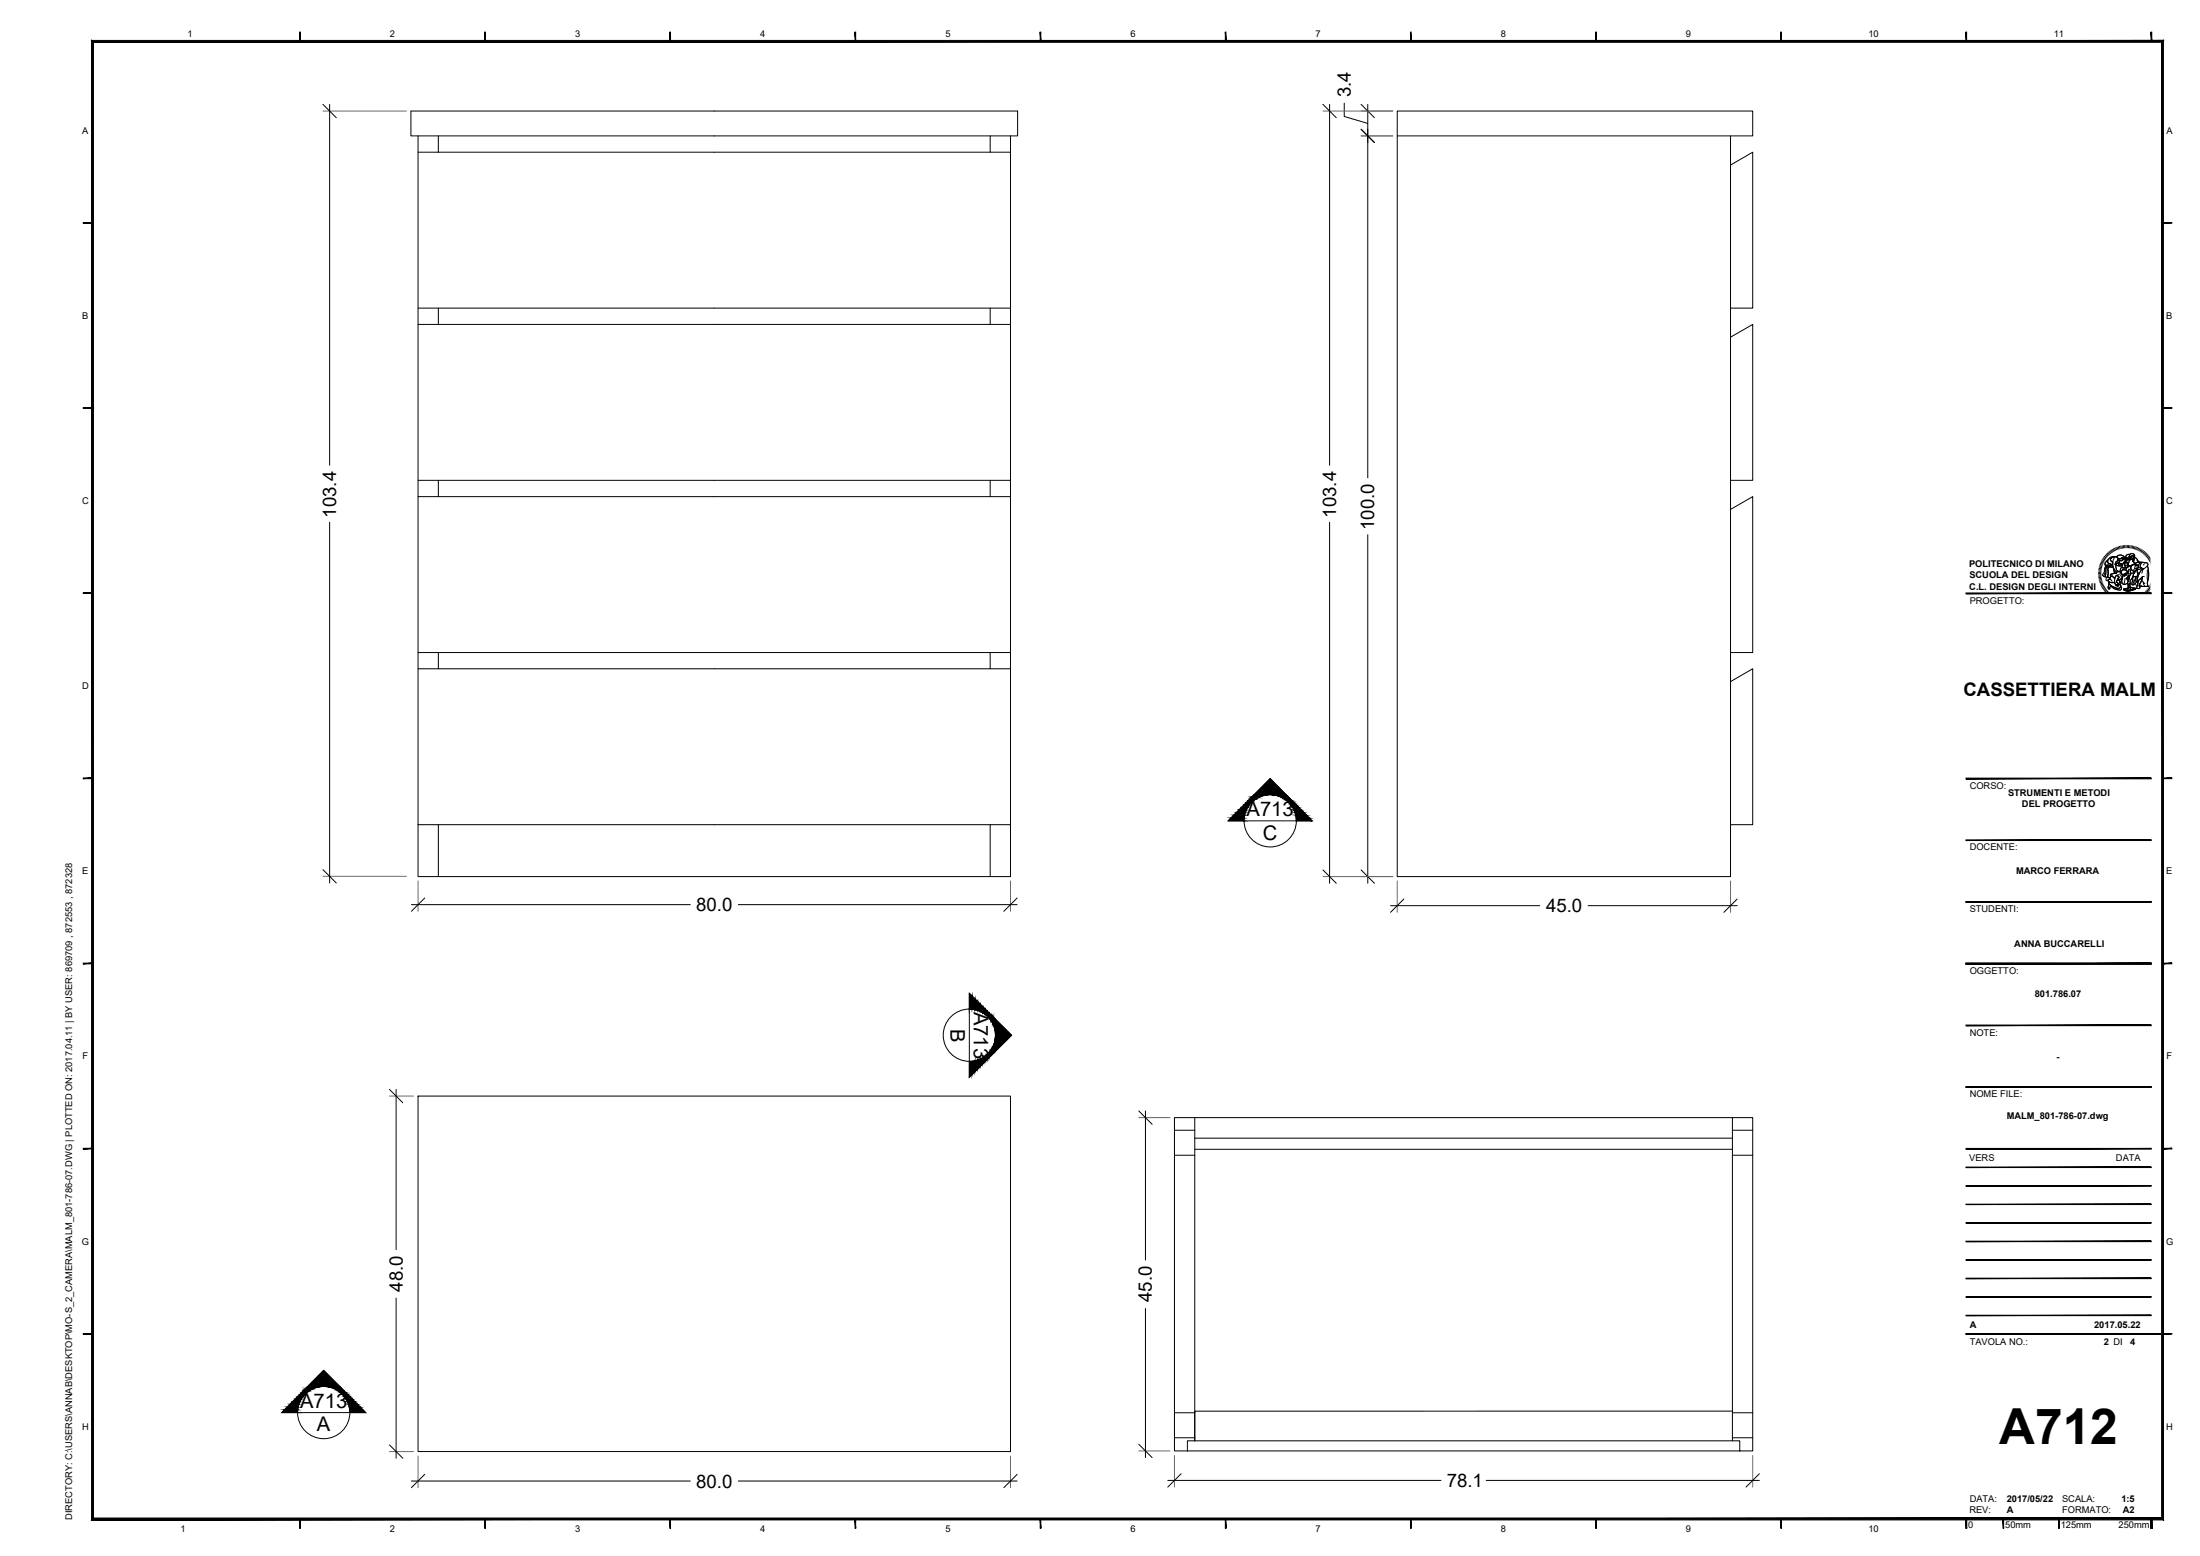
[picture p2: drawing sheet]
<svg xmlns="http://www.w3.org/2000/svg" width="594mm" height="420mm" viewBox="0 0 594 420" stroke-linecap="round" stroke-linejoin="round" font-family="sans-serif">
<!-- layer: 0 -->
<g fill="none" stroke="#000" stroke-width=".27">
<path d="M87.2 28.2l3.6 3.6M89 28.2v97.4M111 30h163.8v6.7h-163.8zM112.9 36.7v186M118.4 36.7v4.4M267.4 36.7v4.4M272.9 36.7v186M357.2 28.2l3.6 3.6M359 28.2v97.4M363 27.8v3.6l6.3 1.9M367.5 28.2l3.6 3.6M367.5 34.9l3.6 3.6"/>
<path d="M369.3 28.2v100.8M377.3 30h96v6.7h-6v200h-90zM377.3 36.7h90M112.9 41.1h160M467.3 44.6l6-3.5v42.1h-6M112.9 87.6h160M112.9 83.2h160M118.4 83.2v4.4M267.4 83.2v4.4M467.3 91.1l6-3.5v42.1h-6M112.9 134.1h160M112.9 129.7h160"/>
<path d="M118.4 129.7v4.4M267.4 129.7v4.4M467.3 137.6l6-3.5v42.1h-6M89 141v97.4M359 141v97.5M369.3 144.4v94.1M112.9 176.2h160M118.4 176.2v4.4M267.4 176.2v4.4M112.9 180.6h160M467.3 184.1l6-3.5v42.1h-6M87.2 234.8l3.6 3.6"/>
<path d="M112.9 222.7v14h160v-14M112.9 222.7h5.5v14M118.4 222.7h149M272.9 222.7h-5.5v14M335.9 221.7h14.1M357.2 234.9l3.6 3.6M367.5 234.9l3.6 3.6M111.1 244.3h75.3M114.7 242.5l-3.6 3.6M199.4 244.3h75.3M274.7 242.5l-3.6 3.6M375.5 244.6h40.3"/>
<path d="M379.1 242.8l-3.6 3.6M428.8 244.6h40.3M469.1 242.8l-3.6 3.6M261.8 272.5v14.1M105.2 294.2l3.6 3.6M107 294.2v43.2M112.9 296h160v96h-160zM307.5 300l3.6 3.6M309.3 300v40.2M317.1 311.9h5.5M317.1 305.2h5.5M322.6 301.8h-5.5v90h3.5"/>
<path d="M322.6 301.8v87.3M322.6 310.3h145.2M322.6 307.3h145.2M322.6 301.8h145.2M467.8 301.8h5.5v90h-3.5v-2.7h-2zM467.8 311.9h5.5M467.8 305.2h5.5M107 350.5v43.3M309.3 353.3v40.3M80.4 381.4h14.1M105.2 390.2l3.6 3.6M111.1 399.9h75.3"/>
<path d="M114.7 398.1l-3.6 3.6M199.4 399.9h75.3M274.7 398.1l-3.6 3.6M307.5 390l3.6 3.6M315.3 399.7h73.8M317.1 381.5h5.5M317.1 388.2h5.5M318.9 397.9l-3.6 3.6M320.6 391.8h149.2M322.6 389.1h-2v2.7M322.6 389.1h145.2M401.3 399.7h73.8"/>
<path d="M467.8 381l-145.2 .1v8M467.8 381.5h5.5M467.8 388.2h5.5M475.1 397.9l-3.6 3.6"/>
</g>
<!-- layer: A-PRSP-1 -->
<g fill="#000" stroke="#000" stroke-width=".27">
<path d="M343 210.2l4.3 4.4h-8.6zM268.8 275.2l4.4 4.3-4.4 4.4zM87.4 370l4.3 4.4h-8.6z"/>
<path d="M333.9 219.4l2.2 .7 .2-.7zM333.9 219.4l2.2 .7h-3z"/>
<path d="M334.6 218.7l1.7 .7 .3-.7zM334.6 218.7l1.7 .7h-2.4z"/>
<path d="M335.3 218l1.3 .7 .3-.7zM335.3 218l1.3 .7h-2z"/>
<path d="M335.9 217.4l1 .6 .5-.6zM335.9 217.4l1 .6h-1.6z"/>
<path d="M336.5 216.8l.9 .6 .5-.6zM336.5 216.8l.9 .6h-1.5z"/>
<path d="M337 216.3l.9 .5 .5-.5zM337 216.3l.9 .5h-1.4z"/>
<path d="M337.5 215.8l.9 .5 .6-.5zM337 216.3l.5-.5 .9 .5z"/>
<path d="M337.8 215.4l1.2 .4 .7-.4zM337.8 215.4l1.2 .4h-1.5z"/>
<path d="M338.2 215.1l1.5 .3 .7-.3zM338.2 215.1l1.5 .3h-1.9z"/>
<path d="M338.4 214.8l2 .3 .7-.3zM338.4 214.8l2 .3h-2.2z"/>
<path d="M338.6 214.7l2.5 .1 .7-.1zM338.4 214.8l.2-.1 2.5 .1z"/>
<path d="M338.7 214.6h3.9zM338.7 214.6l3.1 .1z"/>
<path d="M343.4 214.6l4 .1zM343.4 214.6l4 .1z"/>
<path d="M344.1 214.7l3.5 .1-.2-.1zM344.1 214.7l3.5 .1z"/>
<path d="M344.9 214.8l2.9 .3-.2-.3zM344.9 214.8l2.9 .3h-2.2z"/>
<path d="M345.6 215.1l2.5 .3-.3-.3zM345.6 215.1l2.5 .3h-1.8z"/>
<path d="M346.3 215.4l2.2 .4-.4-.4zM346.3 215.4l2.2 .4h-1.6z"/>
<path d="M346.9 215.8l2.1 .5-.5-.5zM346.9 215.8l2.1 .5h-1.4z"/>
<path d="M347.6 216.3l1.9 .5-.5-.5zM347.6 216.3l1.9 .5h-1.4z"/>
<path d="M348.1 216.8l2 .6-.6-.6zM348.1 216.8l2 .6h-1.5z"/>
<path d="M348.6 217.4l2.1 .6-.6-.6zM348.6 217.4l2.1 .6h-1.7z"/>
<path d="M349 218l2.4 .7-.7-.7zM349 218l2.4 .7h-2z"/>
<path d="M349.4 218.7l2.7 .7-.7-.7zM349.4 218.7l2.7 .7h-2.4z"/>
<path d="M349.7 219.4l3.1 .7-.7-.7zM349.7 219.4l3.1 .7h-2.9z"/>
<path d="M332.4 220.9l3.5 .8 .1-.8zM332.4 220.9l3.5 .8h-4.3z"/>
<path d="M333.1 220.1l2.9 .8 .1-.8zM333.1 220.1l2.9 .8h-3.6z"/>
<path d="M349.9 220.1l3.7 .8-.8-.8zM349.9 220.1l3.7 .8h-3.6z"/>
<path d="M350 220.9l4.3 .8-.7-.8zM350 220.9l4.3 .8h-4.3z"/>
<path d="M262.5 269l-.7 3.5h.7zM261.8 268.2l.7 .8-.7 3.5z"/>
<path d="M263.3 269.7l-.8 2.8 .8 .2zM262.5 269l.8 .7-.8 2.8z"/>
<path d="M264 270.5l-.7 2.2 .7 .2zM263.3 269.7l.7 .8-.7 2.2z"/>
<path d="M264.7 271.2l-.7 1.7 .7 .2zM264 270.5l.7 .7-.7 1.7z"/>
<path d="M265.4 271.8l-.7 1.3 .7 .4zM264.7 271.2l.7 .6-.7 1.3z"/>
<path d="M266 272.5l-.6 1 .6 .4zM265.4 271.8l.6 .7-.6 1z"/>
<path d="M266.6 273l-.6 .9 .6 .5zM266 272.5l.6 .5-.6 .9z"/>
<path d="M267.1 273.6l-.5 .8 .5 .6zM266.6 273l.5 .6-.5 .8z"/>
<path d="M267.6 274l-.5 1 .5 .6zM267.1 273.6l.5 .4-.5 1z"/>
<path d="M268 274.4l-.4 1.2 .4 .6zM267.6 274l.4 .4-.4 1.2z"/>
<path d="M268.3 274.7l-.3 1.5 .3 .7zM268 274.4l.3 .3-.3 1.5z"/>
<path d="M268.6 275l-.3 1.9 .3 .8zM268.3 274.7l.3 .3-.3 1.9z"/>
<path d="M268.7 275.1l-.1 2.6 .1 .7zM268.6 275l.1 .1-.1 2.6z"/>
<path d="M268.8 275.2v4zM268.7 275.1v3.3z"/>
<path d="M262.5 286.6l-.7 4.3 .7-.8zM261.8 286.6h.7l-.7 4.3z"/>
<path d="M263.3 286.4l-.8 3.7 .8-.7zM262.5 286.6l.8-.2-.8 3.7z"/>
<path d="M264 286.2l-.7 3.2 .7-.8zM263.3 286.4l.7-.2-.7 3.2z"/>
<path d="M264.7 286l-.7 2.6 .7-.7zM264 286.2l.7-.2-.7 2.6z"/>
<path d="M265.4 285.6l-.7 2.3 .7-.6zM264.7 286l.7-.4-.7 2.3z"/>
<path d="M266 285.2l-.6 2.1 .6-.7zM265.4 285.6l.6-.4-.6 2.1z"/>
<path d="M266.6 284.7l-.6 1.9 .6-.5zM266 285.2l.6-.5-.6 1.9z"/>
<path d="M267.1 284.1l-.5 2 .5-.6zM267.1 284.1l-.5 2v-1.4z"/>
<path d="M267.6 283.5l-.5 2 .5-.4zM267.6 283.5l-.5 2v-1.4z"/>
<path d="M268 282.9l-.4 2.2 .4-.4zM268 282.9l-.4 2.2v-1.6z"/>
<path d="M268.3 282.2l-.3 2.5 .3-.3zM268.3 282.2l-.3 2.5v-1.8z"/>
<path d="M268.6 281.4l-.3 3 .3-.3zM268.6 281.4l-.3 3v-2.2z"/>
<path d="M268.7 280.7l-.1 3.4 .1-.1zM268.7 280.7l-.1 3.4z"/>
<path d="M268.8 279.9l-.1 4.1zM268.8 279.9l-.1 4.1z"/>
<path d="M77.6 379.9l2.8 .8 .1-.8zM76.8 380.7l.8-.8 2.8 .8z"/>
<path d="M78.3 379.2l2.2 .7 .2-.7zM78.3 379.2l2.2 .7h-2.9z"/>
<path d="M79 378.5l1.7 .7 .3-.7zM79 378.5l1.7 .7h-2.4z"/>
<path d="M79.7 377.8l1.3 .7 .4-.7zM79.7 377.8l1.3 .7h-2z"/>
<path d="M80.3 377.2l1.1 .6 .4-.6zM80.3 377.2l1.1 .6h-1.7z"/>
<path d="M80.9 376.6l.9 .6 .5-.6zM80.3 377.2l.6-.6 .9 .6z"/>
<path d="M81.4 376.1l.9 .5 .5-.5zM81.4 376.1l.9 .5h-1.4z"/>
<path d="M81.9 375.6l.9 .5 .6-.5zM81.9 375.6l.9 .5h-1.4z"/>
<path d="M82.3 375.2l1.1 .4 .7-.4zM81.9 375.6l.4-.4 1.1 .4z"/>
<path d="M82.6 374.9l1.5 .3 .7-.3zM82.6 374.9l1.5 .3h-1.8z"/>
<path d="M82.8 374.6l2 .3 .7-.3zM82.8 374.6l2 .3h-2.2z"/>
<path d="M83 374.5l2.5 .1 .8-.1zM83 374.5l2.5 .1h-2.7z"/>
<path d="M83.1 374.4h3.9zM83.1 374.4l3.2 .1z"/>
<path d="M87.8 374.4l4 .1zM87.8 374.4l4 .1z"/>
<path d="M88.5 374.5l3.5 .1-.2-.1zM88.5 374.5l3.5 .1z"/>
<path d="M89.3 374.6l2.9 .3-.2-.3zM89.3 374.6l2.9 .3h-2.2z"/>
<path d="M90 374.9l2.5 .3-.3-.3zM90 374.9l2.5 .3h-1.8z"/>
<path d="M90.7 375.2l2.2 .4-.4-.4zM90.7 375.2l2.2 .4h-1.5z"/>
<path d="M91.4 375.6l2 .5-.5-.5zM91.4 375.6l2 .5h-1.4z"/>
<path d="M92 376.1l1.9 .5-.5-.5zM92 376.1l1.9 .5h-1.4z"/>
<path d="M92.5 376.6l2 .6-.6-.6zM92.5 376.6l2 .6h-1.5z"/>
<path d="M93 377.2l2.1 .6-.6-.6zM93 377.2l2.1 .6h-1.6z"/>
<path d="M93.5 377.8l2.3 .7-.7-.7zM93.5 377.8l2.3 .7h-2z"/>
<path d="M93.8 378.5l2.7 .7-.7-.7zM93.8 378.5l2.7 .7h-2.4z"/>
<path d="M94.1 379.2l3.1 .7-.7-.7zM94.1 379.2l3.1 .7h-2.9z"/>
<path d="M94.3 379.9l3.7 .8-.8-.8zM94.3 379.9l3.7 .8h-3.6z"/>
<path d="M76.8 380.7l3.6 .7v-.7zM76.8 380.7l3.6 .7h-4.3z"/>
<path d="M94.4 380.7l4.3 .7-.7-.7zM94.4 380.7l4.3 .7h-4.2z"/>
</g>
<g fill="none" stroke="#000" stroke-width=".27">
<path d="M335.9 221.7h-4.3l11.4-11.5 11.3 11.5h-4.3M261.8 272.5v-4.3l11.4 11.3-11.4 11.4v-4.3M80.4 381.4h-4.3l11.3-11.4 11.3 11.4h-4.2"/>
<circle cx="343" cy="221.6" r="7.1"/>
<circle cx="261.8" cy="279.5" r="7.1"/>
<circle cx="87.4" cy="381.4" r="7.1"/>
</g>
<!-- layer: 0 -->
<g fill="none" stroke="#6b6b6b" stroke-width=".27">
<path d="M87.2 30h22.6M357.2 30h18.9M367.5 36.7h8.6M87.2 236.6h22.6M112.9 237.9v8.2M272.9 237.9v8.2M357.2 236.7h18.9M377.3 237.9v8.5M467.3 237.9v8.5M105.2 296h6.5M307.5 301.8h8.4M105.2 392h6.5"/>
<path d="M112.9 393.2v8.5M272.9 393.2v8.5M307.5 391.8h8.4M317.1 393v8.5M473.3 393v8.5"/>
</g>
<g fill="#fff" stroke="#fff" stroke-width=".27">
<path d="M417.2 242.4v4.4l10.2-4.4zM417.2 246.8l10.2-4.4v4.4z"/>
<path d="M187.8 397.7v4.4l10.1-4.4zM187.8 402.1l10.1-4.4v4.4z"/>
<path d="M104.8 338.9v10.2h4.4zM104.8 338.9h4.4v10.2z"/>
<path d="M390.6 397.5v4.4l9.3-4.4zM390.6 401.9l9.3-4.4v4.4z"/>
<path d="M307.1 341.7v10.2h4.4zM307.1 341.7h4.4v10.2z"/>
<path d="M187.8 242.1v4.4l10.1-4.4zM187.8 246.5l10.1-4.4v4.4z"/>
<path d="M86.8 127.1v12.5h4.4zM86.8 127.1h4.4v12.5z"/>
<path d="M360.8 19.1v7.3h4.4zM360.8 19.1h4.4v7.3z"/>
<path d="M367.1 130.4v12.6h4.4zM367.1 130.4h4.4v12.6z"/>
<path d="M356.8 127.1v12.5h4.4zM356.8 127.1h4.4v12.5z"/>
</g>
<!-- layer: G-ANNO-LOGO -->
<g fill="none" stroke="#000" stroke-width=".27">
<path d="M566.7 154.5l.6 .1M566.7 154.9h.6M566.7 154.2h.7M566.7 153.8l.7 .1M566.8 153.5l.7 .1M566.9 153.1l.6 .2M567 152.8l.6 .2M567.1 152.4l.6 .2M567.2 152.1l.6 .3M567.3 151.8l.7 .3M567.3 155.2l-.6 .1M567.4 155.5l-.7 .1"/>
<path d="M567.4 155.9h-.7M567.4 156.2l-.6 .1M567.5 151.4l.6 .4M567.5 156.5l-.6 .1M567.6 156.8l-.6 .2M567.7 151.1l.5 .4M567.7 157.1l-.6 .2M567.8 157.4l-.6 .3M567.8 150.8l.6 .4M567.9 157.7l-.6 .3M568 150.5l.6 .4M568.1 158l-.6 .3"/>
<path d="M568.2 158.3l-.6 .3M568.2 150.2l.6 .5M568.4 158.6l-.6 .4M568.5 150l.5 .4M568.5 152.5l.9 .1a.67 .67 0 0 0 1-.1l.2 .6h-.4a1.5 1.5 0 0 1-1.7-.4zM568.6 152.5v.5M568.6 158.9l-.6 .4M568.7 149.7l.5 .4M568.7 153l-.7 2.6 .4 .1M568.8 159.1l-.6 .4M568.8 151.5l.4-.2a.6 .6 0 0 0 .4 .9l.8 .3a.8 .8 0 0 1-1.2 .1h-.5l-.3-.2v-.3zM568.9 153.1h.5l-.2 .6v2.2h-.2l-.6-.2 .2-.7 .1-1.4z"/>
<path d="M569 153.1h-.1a2.59 2.59 0 0 0-.3 2l-.2 .6 .7 .2M569 149.4l.4 .5M569 159.4l-.6 .4M569.2 151.3h-.1a.97 .97 0 0 0-.5 1.2l.8 .1a.67 .67 0 0 0 1-.1h.1M569.2 159.6l-.5 .5M569.2 149.2l.5 .5M569.2 156.6v.1a1.2 1.2 0 0 0 1.8 .5M569.3 151l.3-.2a1.54 1.54 0 0 1 1.5-.5v.1a.88 .88 0 0 0-1.1 1l.5 .3v.8l-1-.3a.71 .71 0 0 1-.2-1.1zM569.4 157l.7 .3 .9-.1 .4 1 .2-.3 .3 .4-.2-.5 .3 .4-.1-.5 .4 .2-.4-.4a.41 .41 0 0 1-.4-.3 .41 .41 0 0 1 .2-.4l.1-.2a.55 .55 0 0 1 .6 .7l.1 .3a.88 .88 0 0 1-.2 1.2 .88 .88 0 0 1-1.2-.1l-1.5-1zM569.4 157v.5l.6 .5 2.1 1.1M569.4 159.9l-.5 .5M569.4 153.1h.5a.97 .97 0 0 1 1.1 .8l.1 .8-.3 .2a.55 .55 0 0 0-.7 .1 .55 .55 0 0 0 0 .7l-.3 .2a.47 .47 0 0 1-.5 0 .47 .47 0 0 1-.1-.6v-1.6z"/>
<path d="M569.4 153.1l-.2 .6 .1 2.2M569.5 149l.4 .5M569.5 157.7l.5 .3a2.2 2.2 0 0 0 2.5 .7l.2-.4a.65 .65 0 0 1 .1 .9 .65 .65 0 0 1-1 0l-.5-.1-1.3-.7-.4 .3 .2 .2a.35 .35 0 0 1-.6 0 .35 .35 0 0 1 .1-.5zM569.5 157.7a1.07 1.07 0 0 0 0 1.4l.2-.1 .1-.2-.2-.1 .2-.2h.5a2.42 2.42 0 0 0 2.5 .7l.1-.6-.2-.3M569.7 156.1a.5 .5 0 0 0-.8-.1 .5 .5 0 0 0 .1 .8 .73 .73 0 0 1 .7-.4 .73 .73 0 0 1 .7 .5M569.8 148.8l.4 .5M569.9 155.8l.5-.2a1.26 1.26 0 0 1 .6 1.6 1.1 1.1 0 0 1-1.8-.6l.7-.2-.2-.3zM569.9 155.1l1.2-.4 .4 .1 .1-.4h.3a.89 .89 0 0 1 1 .5 .99 .99 0 0 1 .1 1.2 .99 .99 0 0 1-1.2 .4l.3-.4a.49 .49 0 0 0-.4-.7 .49 .49 0 0 0-.6 .5l-.1 .3-.7-.7-.2 .2zM570.1 148.5l.3 .6M570.2 150.7l.8-.3a.73 .73 0 0 1 .9 .5 .73 .73 0 0 1-.5 .9 2.46 2.46 0 0 0 .3 2.3l.4 .2-.5 .1-.1 .4a.34 .34 0 0 1-.4-.1 .34 .34 0 0 1 .1-.4l-.6-1.2-.1-1.4h-.1a.54 .54 0 0 1-.5-.4 .54 .54 0 0 1 .3-.6zM570.3 155.4l.7 .8M570.3 155.5l-.5 .4 .1 .5"/>
<path d="M570.4 148.4l.3 .5M570.6 153.1l-2-.1-.2 .2a3 3 0 0 1-.7 2.1l.3 .2M570.7 148.2l.3 .6M570.7 153.4l.2 1.4M570.9 150.7l-.3 .8-.1 1.2 .6 1.6a.33 .33 0 0 0 0 .4 .33 .33 0 0 0 .4 .1l.1-.4 .5-.1-.3-.1a.79 .79 0 0 1-.4-1.1 1.61 1.61 0 0 1 .5-1.9 1.02 1.02 0 0 0-1.4-.9l-.4 .1a1.06 1.06 0 0 0-.8 1.7l1.1 .4M571 148l.3 .6M571.1 154.7l-.3 .2a.59 .59 0 0 0-.6 .1 .59 .59 0 0 0-.2 .6l.1 .1M571.2 150.3l-.1 .1a.87 .87 0 0 0-1.1 1l.5 .3M571.3 147.9l.3 .6M571.4 155.5l.6 .1 .2 .3-.5 .9a.41 .41 0 0 0-.2 .4 .41 .41 0 0 0 .4 .3l.4 .4-.4-.2 .1 .5-.3-.4 .2 .5-.3-.4-.2 .3v-.3l-.4-.6a2.1 2.1 0 0 1 .4-1.8zM571.4 151.7l.4-.3 .6-.1-.1 .6-1.2 .5zM571.4 155.5l.6 .1 .2 .3-.5 .9a.54 .54 0 0 0 .3 .8l.3 .3-.4-.2 .1 .5-.3-.4 .2 .5-.3-.4-.2 .3v-.2l-.4-.7a2.15 2.15 0 0 1 .4-1.8z"/>
<path d="M571.5 152.2l.7-.3 .3 .3-.4 .1a.35 .35 0 0 1-.2 .6 .35 .35 0 0 1-.4-.4zM571.5 152.2a.58 .58 0 0 0 .8 .6M571.6 150.4l.1-.2a1.15 1.15 0 0 1 1.9 .4v.1a.64 .64 0 0 0-1 .2l-.7-.1M571.7 147.7l.2 .7M571.8 150.1l.5-.2 1.1 .2a.29 .29 0 0 1 .2 .5 .29 .29 0 0 1-.5-.1l-.6 .4a.73 .73 0 0 1-.9-.6zM571.9 150.7l.6 .2 .6-.4 .3 .2-.2 .6-.4 .2-.4-.2-.6 .1zM572 147.6l.2 .7M572.1 154.3a1.25 1.25 0 0 1 1.1 1.1l-.1 .6-.3 .3M572.2 156.6l.3 1a.79 .79 0 0 1 .1 1 .79 .79 0 0 1-.9 .3M572.2 152.2l.9 .1-.3 .1-.1 .4-.2 .1-.4-.2zM572.2 151.9l.3 .2M572.3 151.7v.2l-1.1 .5"/>
<path d="M572.3 155.2l-.8 .2M572.3 147.5l.2 .7M572.4 151.3l-.4 .5M572.5 154.9l.8 .4M572.6 152.2h-.3l-.2 .3a.39 .39 0 0 0 .2 .3 .39 .39 0 0 0 .5 0v-.4l.3-.2-.7 .1M572.6 155.3a.7 .7 0 0 1 .2 1 .7 .7 0 0 1-1 .2M572.7 154.3l.6-.5 .6 .1a.82 .82 0 0 1 .6 .9l-.7 .1a.53 .53 0 0 1-.5 .4 .53 .53 0 0 1-.5-.5zM572.7 154.5v-.3a.96 .96 0 0 1 1.1-.3 .96 .96 0 0 1 .7 .9l-.3-.1-1.1 .5M572.7 147.4l.1 .7M572.7 157.2l.8 .6M572.9 151.2v.1M573 150.8l.2 .2"/>
<path d="M573 156.5l.1 1M573 153.1v.1a1.24 1.24 0 0 0-.5 1.2M573 147.4l.1 .6M573.1 150.9l-.1 .1M573.1 155.2l1.2-.4-.2 .5-.4 .2zM573.1 155.2l.6 .3 .4-.2 .1-.3a.41 .41 0 0 0 .4-.4 .41 .41 0 0 0-.2-.4l-1.2-.4-.5 .8-.2-.1 .2-1.1 .3-.3 .2 .2h1.1l.5-.4v-.3l.6 .2v.5a.75 .75 0 0 1-.1 1.1l.1 .6-.8 .7-.2 .5h-.3l.6 .2v.4l.2-.3-.3 1.1-1.1 .2-.8-.7 .3-.5 .2-1.1M573.1 156l-.2 .9-.5 .4M573.4 151l.8-.1a.33 .33 0 0 1-.1 .5 .33 .33 0 0 1-.5-.3zM573.4 150.7l-.2 .6-.4 .2-.4-.2-.6 .1M573.4 147.3l.1 .7M573.5 159.1l2-.5 1.2 .2-2.1 .6zM573.5 159.1l1.1 .3v.3l-1.1-.3z"/>
<path d="M573.5 151.8h.8l.5 .8a.24 .24 0 0 1 .1 .4 .24 .24 0 0 1-.3 .1 .24 .24 0 0 1-.2-.3 .53 .53 0 0 0 0-.8 .53 .53 0 0 0-.8 .1 .84 .84 0 0 1 0 1.3 .47 .47 0 0 1-.6-.2 .47 .47 0 0 1 .2-.6zM573.7 151.8a.8 .8 0 0 1 .8 .4 .8 .8 0 0 1 0 .9l-.2 .2h-.5zM573.7 147.3l.1 .6M573.8 150.9a.39 .39 0 0 1 .5-.3 .39 .39 0 0 1 .2 .6h-.1M573.8 156.2l-.3 1.6 1.1-.2M573.8 155.3l.1 .1M573.9 150.6a.42 .42 0 0 1 .6 0 .42 .42 0 0 1 0 .6l-.3-.4v.2l-.4-.1zM573.9 155l.1 .1M573.9 155.3h.1M574 155l-.1 .1M574 152.1h.1M574.1 152l-.2 .1"/>
<path d="M574.1 147.2v.7M574.2 151h-.8l.2 .1a.34 .34 0 0 0 .5 .3 .34 .34 0 0 0 .1-.5v.2M574.2 156.1l.2 .1 .3-.6 .4-.2-.4 1.4v-.4h-.4zM574.2 153.4v.6M574.3 154.8l-.2 .5-.3 .2-.5-.3M574.3 151.9l.2 .3-.1 .1M574.4 152.1a.42 .42 0 0 0-.6-.3 .42 .42 0 0 0 0 .7v.1a.46 .46 0 0 1 0 .7 .46 .46 0 0 1-.7-.1 .46 .46 0 0 1 .1-.6l.2-.7 .7-.2 .4 .2 .2 .6a.28 .28 0 0 1 .2 .4 .28 .28 0 0 1-.4 .1l-.1-.2M574.4 147.2v.7M574.5 152.4h-.2M574.5 152.2l.1 .3a.39 .39 0 0 1-.3 .3 .39 .39 0 0 1-.4-.1h-.1M574.5 153l-.1 .3h-.6M574.6 159.4l2.1-.6v.3l-2.1 .6z"/>
<path d="M574.6 159.4v.3M574.7 156l-.1 .7 .3-.2M574.7 151.1v-.1a.98 .98 0 0 1 0 1.2M574.7 155.6h.1M574.7 150.6l.2 .5M574.8 152.6l-.1-.4a.89 .89 0 0 0 0-1.2l-.1-.3a.55 .55 0 0 1-.5-.6 .55 .55 0 0 1 .7-.4h.4l-.3 .7 .1 .9 .3-.5a.4 .4 0 0 0 .3 .3 .4 .4 0 0 0 .4-.2l-.1 .7 .2-.1 .4 .6-1.1 .7M574.8 147.3v.6M574.9 155.9l-.2 .3M574.9 153.6l-.2 1.4M574.9 152.9l.4 .2M574.9 157.7l.2-.1 .2 1.1-.3-.6-.4 .7zM575 154.8l-.4 .3v.5"/>
<path d="M575.1 155.4l-.4 .2-.3 .6h-.3l.6 .2M575.1 153.7l-.4 .9M575.2 149.7a.72 .72 0 0 1 .9-.1 .72 .72 0 0 1 .3 .9l-.2 .9-.2 .3 .2-1.4a.43 .43 0 0 0-.4-.3 .43 .43 0 0 0-.4 .3l-.2 .9-.2 .1-.1-.9zM575.2 149.7a.76 .76 0 0 1 1.1 0l.1 1.1-.4 .9v-.8l.2-.4a.47 .47 0 0 0-.4-.5 .47 .47 0 0 0-.5 .4l-.1 .8-.2 .1-.1-.9zM575.2 147.3l-.1 .7M575.2 149.7h-.1a.79 .79 0 0 0-1 .8M575.3 150.7v.1a.39 .39 0 0 0 .3 .3 .39 .39 0 0 0 .4-.2M575.4 152.8a1.32 1.32 0 0 1 2.1 .2v.2a1.42 1.42 0 0 1-1.4 1.1l-.7-.8zM575.4 150.2a.46 .46 0 0 1 .8 .1l-.2 .6a.46 .46 0 0 1-.7 0 .46 .46 0 0 1 .1-.7zM575.4 154.8l.9-.1-.5 1.2-.6 1v.7l-.3 .1-.2 .6-.2-1zM575.4 150.4l.3 .1M575.4 154.8l-.9 2.7 .2 .8-.1 .9 .4-1.1 .3 .9-.2-1.4-.4 .7"/>
<path d="M575.5 147.4l-.1 .6M575.5 150.9l.1 .1M575.5 153.8l-.2 .6 .1 .4 1-.2 .4-.5M575.5 150.5v.1M575.6 150.8h.1M575.9 147.4l-.2 .7M575.9 150.6l.2 .1M576 155.8l.7-.1-.5 1.3 .2 .7-.2 .2-.5-.1zM576 150.7h.1M576.1 151.5l.4 .6M576.2 153.9v.1M576.2 152.4l1.1-.6h.8l-.7 1z"/>
<path d="M576.2 147.5l-.1 .6M576.3 154.7l-.5 1.2-.6 1-.1 .8M576.4 153.9h-.3M576.4 150.5l.5 .3 .7 1-.4 .1a.65 .65 0 0 1-.9 0 .65 .65 0 0 1 0-.9zM576.4 150.5l.5 .3 .4 .7M576.4 154.2h-.1M576.6 147.6l-.2 .6M576.7 158.8v.3l-2.1 .6-1.1-.3v-.3l1.1 .3 2.1-.6a5.9 5.9 0 0 0-3.2 .3M576.7 155.7l-.2 .8a.89 .89 0 0 0-.1 1.2l-.2 .2-.5-.1 .2-2M576.9 147.7l-.2 .6M576.9 153.8h.3l-.1 .8a.69 .69 0 0 1 .1 .9 .69 .69 0 0 1-.8 .2l-.5 .1 .4-1.1zM577 153.5l-.1 .4"/>
<path d="M577 152.6h.3l.2 .4M577 151.4l.6 .4M577.1 155.7l-1.2 .1M577.1 157l-.1 .2 .3 .2M577.2 147.8l-.2 .7M577.2 153.8l-.1 .6a2.28 2.28 0 0 1-.3 2 1.68 1.68 0 0 0 .2 1.8l.1 .1M577.4 156.8l1.1-1-.8 2.4a.39 .39 0 0 1 .1 .6 .39 .39 0 0 1-.5 .1l-.3-.2zM577.4 152.8a1.07 1.07 0 0 1 1.7-.8 .56 .56 0 0 1 .8 .2 .56 .56 0 0 1-.2 .8 1.21 1.21 0 0 1-1.1 .7 1.21 1.21 0 0 1-1.1-.7M577.5 153l-.6 .8a.77 .77 0 0 1-1.3 .1 .74 .74 0 0 1 0-1.1 .74 .74 0 0 1 1.1 0l-.3 .4a.3 .3 0 0 0 .2 .5 .3 .3 0 0 0 .4-.4l.1-.3a.9 .9 0 0 0-1.2-.5h-.1a.66 .66 0 0 0-.4 .8M577.5 154.6l.1 .5M577.6 148l-.3 .6M577.9 148.1l-.3 .6"/>
<path d="M578 153.7l-.9 .1M578 157.9l.6 .5M578.2 148.3l-.3 .6M578.2 151.8l-1.1 .1-.9 .5M578.4 156.7l.8 .9M578.4 151.9l.8 .1a.52 .52 0 0 1 .7 .1 .52 .52 0 0 1-.1 .7l.1 .2a8.5 8.5 0 0 1 0 4.6l.2 .7h-2a.38 .38 0 0 1-.5-.2 .38 .38 0 0 1 .3-.5l.4-.8 .2-1-1.5 1.4a6.1 6.1 0 0 1 1.5-3.5l.4-.1a.91 .91 0 0 1-.9-.7 .91 .91 0 0 1 .4-1zM578.4 153.7a6.5 6.5 0 0 0-1.4 3.5l1.5-1.4 .5-.1M578.4 151.8v.1a.91 .91 0 0 0-.4 1 .91 .91 0 0 0 .9 .7M578.5 148.5l-.4 .5M578.5 155.8l-.1 .6-.7 1.6a.67 .67 0 0 1-.2 .9h-.4l-.1-.2 .4-1.9M578.6 153.7l-.2 1.1M578.8 157.2l.2 .8 .4 .4"/>
<path d="M578.8 148.7l-.4 .5M579 152.3l-.3 .3M579.1 148.9l-.4 .5M579.1 160l.5 .5M579.3 149.1l-.4 .5M579.3 159.8l.5 .4M579.6 159.5l.5 .5M579.6 149.4l-.5 .5M579.8 159.3l.5 .4M579.8 153.9l.1 3.3M579.9 149.6l-.5 .5M579.9 152.8l.3 2.5-.3 2.3 .3 .7h-2.5"/>
<path d="M580 159l.5 .4M580.1 149.9l-.5 .4M580.2 158.7l.5 .4M580.3 150.2l-.5 .4M580.3 158.5l.6 .3M580.5 158.2l.6 .3M580.5 150.4l-.5 .4M580.6 157.9l.6 .3M580.8 150.7l-.6 .4M580.8 157.6l.6 .3M580.9 157.3l.6 .2M580.9 151.1l-.5 .3"/>
<path d="M581 157l.6 .2M581.1 156.7l.6 .1M581.1 151.4l-.6 .3M581.1 156.4l.7 .1M581.2 156l.7 .1M581.2 155.7l.7 .1M581.3 151.7l-.6 .3M581.3 155.1h.7M581.3 155.4h.7M581.4 152l-.6 .3M581.5 152.4l-.6 .2M581.6 152.7l-.6 .2"/>
<path d="M581.8 153l-.7 .2M581.8 153.4l-.6 .1M581.9 153.7l-.7 .1M581.9 154.1h-.6M582 154.4l-.7 .1M582 154.8h-.7M569.6 160.1l-.4 .5M569.9 160.3l-.4 .5M570.1 160.5l-.4 .6M570.4 160.7l-.4 .5M570.7 160.9l-.4 .6M571 161l-.4 .6"/>
<path d="M571.3 161.2l-.3 .6M571.5 161.3l-.2 .6M571.8 161.4l-.2 .7M572.1 161.5l-.2 .7M572.5 161.6l-.2 .7M572.8 161.7l-.2 .7M573.1 161.8l-.1 .6M573.4 161.8l-.1 .7M573.8 161.9l-.1 .6M574.1 161.9l-.1 .7M574.4 161.9v.7M574.7 161.9l.1 .7"/>
<path d="M575 161.9l.1 .6M575.4 161.8l.1 .7M575.7 161.7l.1 .7M576 161.7l.2 .6M576.3 161.6l.2 .7M576.6 161.5l.2 .6M576.9 161.4l.3 .6M577.2 161.3l.3 .6M577.5 161.1l.3 .6M577.8 161l.4 .5M578.1 160.8l.3 .5M578.4 160.6l.3 .6"/>
<path d="M578.6 160.4l.4 .5M578.9 160.2l.4 .5"/>
</g>
<!-- layer: G-ANNO-TTLB -->
<g fill="#fff" stroke="#fff" stroke-width=".27">
<path d="M555.9 160.2l30.7 4.3-5.7-4.3zM555.9 160.2l30.7 4.3h-30.7z"/>
<path d="M580.9 145.7h5.7l-5.7 14.5zM586.6 145.7l-5.7 14.5 5.7 4.3z"/>
</g>
<path d="M555.9 160.2h25v-14.5h5.7v18.8h-30.7z" fill="none" stroke="#fff" stroke-width=".27"/>
<g fill="#000" stroke="#000" stroke-width=".27">
<path d="M24.7 10.9l.5 399v-398.5zM24.7 10.9l.5 399-.5 .5zM25.2 409.9l-.5 .5 559-.5zM24.7 410.4l559-.5 .5 .5zM583.7 11.4v398.5l.5 .5zM584.2 10.9v399.5l-.5-399zM25.2 11.4h558.5l.5-.5zM24.7 10.9h559.5l-559 .5z"/>
<path d="M80.9 8.7l.2 2.5v-2.5zM80.9 8.7l.2 2.5h-.2z"/>
<path d="M130.9 8.7l.2 2.5v-2.5zM130.9 8.7l.2 2.5h-.2z"/>
<path d="M180.9 8.7l.2 2.5v-2.5zM180.9 8.7l.2 2.5h-.2z"/>
<path d="M230.9 8.7l.2 2.5v-2.5zM230.9 8.7l.2 2.5h-.2z"/>
<path d="M280.9 8.7l.2 2.5v-2.5zM280.9 8.7l.2 2.5h-.2z"/>
<path d="M330.9 8.7l.2 2.5v-2.5zM330.9 8.7l.2 2.5h-.2z"/>
<path d="M380.9 8.7l.1 2.5v-2.5zM380.9 8.7l.1 2.5h-.1z"/>
<path d="M430.9 8.7l.2 2.5v-2.5zM430.9 8.7l.2 2.5h-.2z"/>
<path d="M480.9 8.7l.2 2.5v-2.5zM480.9 8.7l.2 2.5h-.2z"/>
<path d="M530.9 8.7l.2 2.5v-2.5zM530.9 8.7l.2 2.5h-.2z"/>
<path d="M580.9 8.7l.2 2.5v-2.5zM580.9 8.7l.2 2.5h-.2z"/>
<path d="M22.5 60.3h2.5v-.2zM22.5 60.1h2.5l-2.5 .2z"/>
<path d="M584 60.1v.2l2.5-.2zM584 60.3l2.5-.2v.2z"/>
<path d="M22.5 110.3h2.5v-.2zM22.5 110.1h2.5l-2.5 .2z"/>
<path d="M584 110.1v.2l2.5-.2zM584 110.3l2.5-.2v.2z"/>
<path d="M22.5 160.2h2.5v-.1zM22.5 160.1h2.5l-2.5 .1z"/>
<path d="M530.9 160.3h50v-.2zM530.9 160.1h50l-50 .2z"/>
<path d="M584 160.1v.1l2.5-.1zM584 160.2l2.5-.1v.1z"/>
<path d="M22.5 210.3h2.5v-.2zM22.5 210.1h2.5l-2.5 .2z"/>
<path d="M530.9 210.3h50v-.2zM530.9 210.1h50l-50 .2z"/>
<path d="M584 210.1v.2l2.5-.2zM584 210.3l2.5-.2v.2z"/>
<path d="M530.9 227h50v-.2zM530.9 226.8h50l-50 .2z"/>
<path d="M530.9 243.5v.1l50-.1zM530.9 243.6l50-.1v.1z"/>
<path d="M530.9 243.6h50v-.1zM530.9 243.5h50l-50 .1z"/>
<path d="M22.5 260.3h2.5v-.2zM22.5 260.1h2.5l-2.5 .2z"/>
<path d="M530.9 260.1v.2l50-.2zM530.9 260.3l50-.2v.2z"/>
<path d="M530.9 260.1v.2l50-.2zM530.9 260.3l50-.2v.2z"/>
<path d="M530.9 276.8v.2l50-.2zM530.9 277l50-.2v.2z"/>
<path d="M530.9 260.1v.2l50-.2zM530.9 260.3l50-.2v.2z"/>
<path d="M530.9 260.1v.2l50-.2zM530.9 260.3l50-.2v.2z"/>
<path d="M584 260.1v.2l2.5-.2zM584 260.3l2.5-.2v.2z"/>
<path d="M530.9 293.4v.2l50-.2zM530.9 293.6l50-.2v.2z"/>
<path d="M530.9 293.4v.2l50-.2zM530.9 293.6l50-.2v.2z"/>
<path d="M22.5 310.3h2.5v-.2zM22.5 310.1h2.5l-2.5 .2z"/>
<path d="M530.9 315.1h50zM530.9 315.3l50-.2z"/>
<path d="M530.9 310.1v.2l50-.2zM530.9 310.3l50-.2v.2z"/>
<path d="M584 310.1v.2l2.5-.2zM584 310.3l2.5-.2v.2z"/>
<path d="M530.9 335.1h50zM530.9 335.3l50-.2z"/>
<path d="M530.9 330.2h50zM530.9 330.3l50-.1z"/>
<path d="M530.9 325.2h50zM530.9 325.3l50-.1z"/>
<path d="M530.9 320.1h50zM530.9 320.3l50-.2z"/>
<path d="M530.9 355.1h50zM530.9 355.3l50-.2z"/>
<path d="M530.9 350.2h50zM530.9 350.3l50-.1z"/>
<path d="M530.9 345.1h50zM530.9 345.3l50-.2z"/>
<path d="M530.9 340.1h50zM530.9 340.3l50-.2z"/>
<path d="M22.5 360.2h2.5v-.1zM22.5 360.1h2.5l-2.5 .1z"/>
<path d="M530.9 360.1v.2l50-.2zM530.9 360.3l50-.2v.2z"/>
<path d="M530.9 360.1v.2l50-.2zM530.9 360.3l50-.2v.2z"/>
<path d="M580.9 360.3h2.5v-.2zM580.9 360.1h2.5l-2.5 .2z"/>
<path d="M580.9 360.3h2.5v-.2zM580.9 360.1h2.5l-2.5 .2z"/>
<path d="M584 360.1v.1l2.5-.1zM584 360.2l2.5-.1v.1z"/>
<path d="M80.9 410.2l.2 2.5v-2.5zM80.9 410.2l.2 2.5h-.2z"/>
<path d="M130.9 410.2l.2 2.5v-2.5zM130.9 410.2l.2 2.5h-.2z"/>
<path d="M180.9 410.2l.2 2.5v-2.5zM180.9 410.2l.2 2.5h-.2z"/>
<path d="M230.9 410.2l.2 2.5v-2.5zM230.9 410.2l.2 2.5h-.2z"/>
<path d="M280.9 410.2l.2 2.5v-2.5zM280.9 410.2l.2 2.5h-.2z"/>
<path d="M330.9 410.2l.2 2.5v-2.5zM330.9 410.2l.2 2.5h-.2z"/>
<path d="M380.9 410.2l.1 2.5v-2.5zM380.9 410.2l.1 2.5h-.1z"/>
<path d="M430.9 410.2l.2 2.5v-2.5zM430.9 410.2l.2 2.5h-.2z"/>
<path d="M480.9 410.2l.2 2.5v-2.5zM480.9 410.2l.2 2.5h-.2z"/>
<path d="M530.9 410.2v2.5h.2zM530.9 410.2h.2v2.5z"/>
<path d="M530.9 410.2l.2 2.5v-2.5zM530.9 410.2l.2 2.5h-.2z"/>
<path d="M540.9 410.2l.1 2.5v-2.5zM540.9 410.2l.1 2.5h-.1z"/>
<path d="M555.9 410.2l.2 2.5v-2.5zM555.9 410.2l.2 2.5h-.2z"/>
<path d="M580.9 410.2l.2 2.5v-2.5zM580.9 410.2l.2 2.5h-.2z"/>
<path d="M580.7 410.2l.5 2.5v-2.5zM580.7 410.2l.5 2.5h-.5z"/>
</g>
<text font-size="13.4" x="539.9" y="390">A712</text>
<g font-size="5.4">
<text x="336.6" y="220.4">A713</text>
<text x="341" y="226.7">C</text>
<text x="263" y="273.2" transform="rotate(90 263 273.2)">A713</text>
<text x="256.7" y="277.7" transform="rotate(90 256.7 277.7)">B</text>
<text x="81.1" y="380.2">A713</text>
<text x="85.6" y="386.5">A</text>
</g>
<g font-size="5">
<text x="364.8" y="26.2" transform="rotate(-90 364.8 26.2)">3.4</text>
<text x="90.8" y="139.8" transform="rotate(-90 90.8 139.8)">103.4</text>
<text x="360.8" y="139.8" transform="rotate(-90 360.8 139.8)">103.4</text>
<text x="371.1" y="143.1" transform="rotate(-90 371.1 143.1)">100.0</text>
<text x="530.2" y="187.9">CASSETTIERA MALM</text>
<text x="188" y="246.1">80.0</text>
<text x="417.5" y="246.3">45.0</text>
<text x="108.7" y="348.8" transform="rotate(-90 108.7 348.8)">48.0</text>
<text x="311.1" y="351.6" transform="rotate(-90 311.1 351.6)">45.0</text>
<text x="188" y="401.7">80.0</text>
<text x="390.7" y="401.5">78.1</text>
</g>
<g font-size="2.5">
<text x="50.6" y="10">1</text>
<text x="105.3" y="10">2</text>
<text x="155.3" y="10">3</text>
<text x="205.3" y="10">4</text>
<text x="255.3" y="10">5</text>
<text x="305.3" y="10">6</text>
<text x="355.3" y="10">7</text>
<text x="405.3" y="10">8</text>
<text x="455.3" y="10">9</text>
<text x="504.6" y="10">10</text>
<text x="554.6" y="10">11</text>
<text x="22.2" y="36.1">A</text>
<text x="585" y="36.1">A</text>
<text x="22.2" y="86.1">B</text>
<text x="585" y="86.1">B</text>
<text x="22.2" y="136.1">C</text>
<text x="585" y="136.1">C</text>
<text x="531.7" y="153.1">POLITECNICO DI MILANO</text>
<text x="531.8" y="159.2">C.L. DESIGN DEGLI INTERNI</text>
<text x="531.8" y="156.2">SCUOLA DEL DESIGN</text>
<text x="531.9" y="163">PROGETTO:</text>
<text x="22.2" y="186.1">D</text>
<text x="584.9" y="186.1">D</text>
<text x="531.9" y="213">CORSO:</text>
<text x="542.2" y="214.9">STRUMENTI E METODI</text>
<text x="546" y="217.9">DEL PROGETTO</text>
<text x="531.9" y="229.7">DOCENTE:</text>
<text x="22.2" y="236.1">E</text>
<text x="544.4" y="236.1">MARCO FERRARA</text>
<text x="585" y="236.1">E</text>
<text x="531.9" y="246.3">STUDENTI:</text>
<text x="543.9" y="255.7">ANNA BUCCARELLI</text>
<text x="531.9" y="263">OGGETTO:</text>
<text x="549.5" y="269.2">801.786.07</text>
<text x="531.9" y="279.6">NOTE:</text>
<text x="22.3" y="286.1">F</text>
<text x="555.3" y="286.1">-</text>
<text x="585" y="286.1">F</text>
<text x="531.9" y="296.3">NOME FILE:</text>
<text x="541.9" y="302.3">MALM_801-786-07.dwg</text>
<text x="531.8" y="313.6">VERS</text>
<text x="571.4" y="313.6">DATA</text>
<text x="22.1" y="336.1">G</text>
<text x="584.9" y="336.1">G</text>
<text x="531.9" y="358.6">A</text>
<text x="565.5" y="358.6">2017.05.22</text>
<text x="531.9" y="363.1">TAVOLA NO.:</text>
<text x="568.1" y="363.1">2 DI</text>
<text x="575.2" y="363.1">4</text>
<text x="22.2" y="386.1">H</text>
<text x="585" y="386.1">H</text>
<text x="531.9" y="405.7">DATA:</text>
<text x="541.9" y="405.6">2017/05/22</text>
<text x="556.8" y="405.6">SCALA:</text>
<text x="572.8" y="405.6">1:5</text>
<text x="19.5" y="410.4" transform="rotate(-90 19.5 410.4)">DIRECTORY: C:\USERS\ANNAB\DESKTOP\MO-S_2_CAMERA\MALM_801-786-07.DWG | PLOTTED ON: 2017.04.11 | BY USER: 869709 , 872553 , 872328</text>
<text x="48.8" y="413.5">1</text>
<text x="105.3" y="413.5">2</text>
<text x="155.3" y="413.5">3</text>
<text x="205.3" y="413.5">4</text>
<text x="255.3" y="413.5">5</text>
<text x="305.3" y="413.5">6</text>
<text x="355.3" y="413.5">7</text>
<text x="405.3" y="413.5">8</text>
<text x="455.3" y="413.5">9</text>
<text x="504.6" y="413.5">10</text>
<text x="531.5" y="412.7">0</text>
<text x="531.8" y="408.6">REV:</text>
<text x="541.5" y="412.7">50mm</text>
<text x="541.9" y="408.6">A</text>
<text x="556.5" y="412.7">125mm</text>
<text x="556.8" y="408.6">FORMATO:</text>
<text x="572.1" y="412.7">250mm</text>
<text x="573.3" y="408.6">A2</text>
</g>
</svg>
